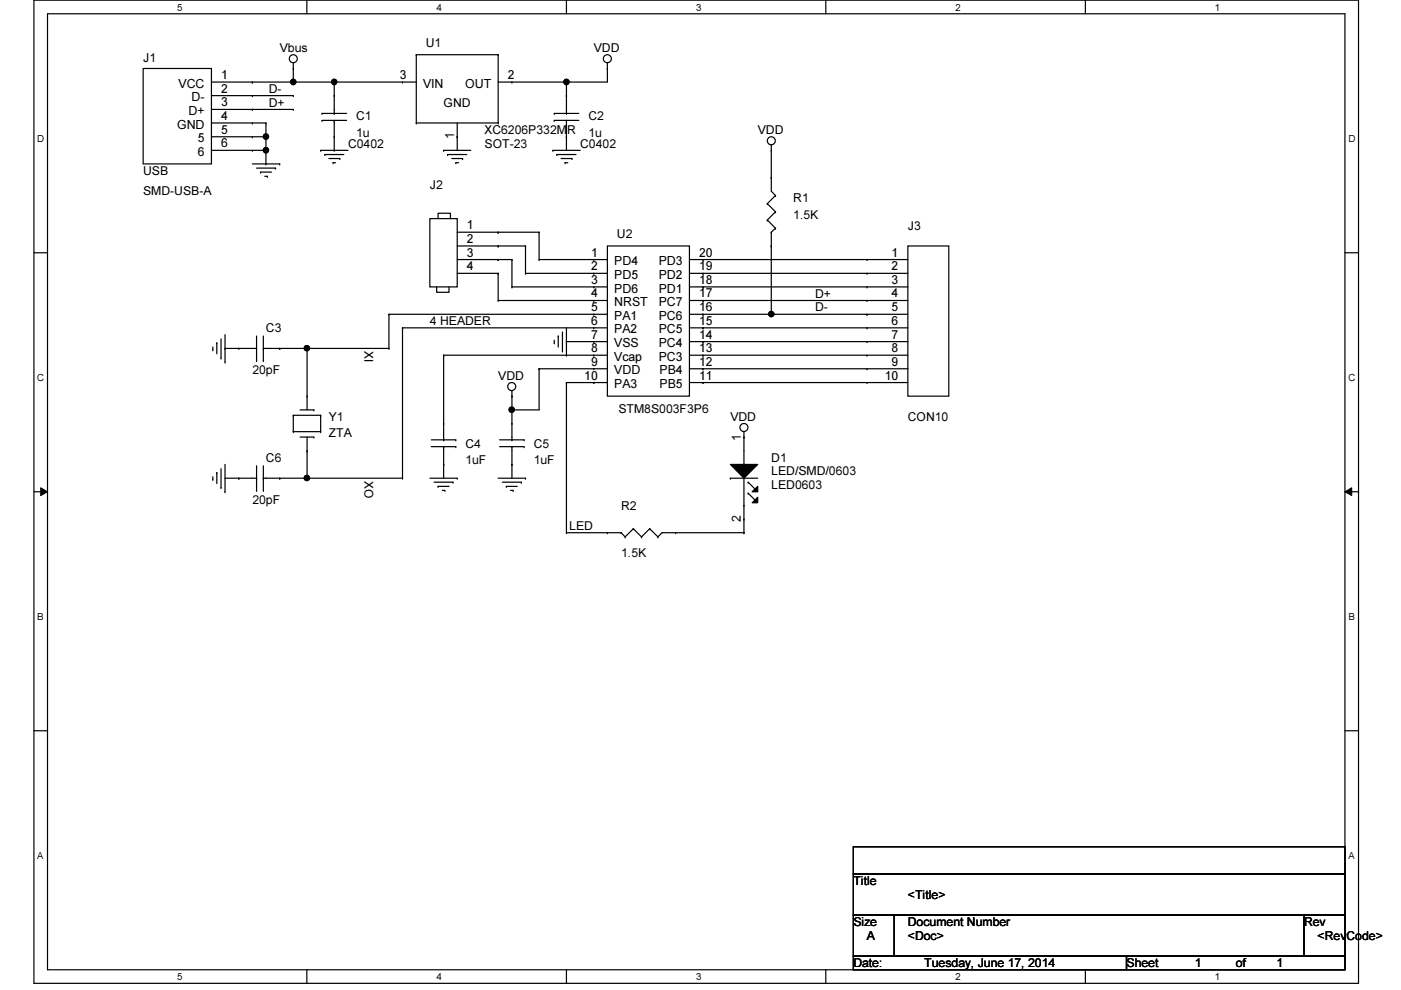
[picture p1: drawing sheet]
<svg xmlns="http://www.w3.org/2000/svg" width="297mm" height="210mm" viewBox="0 0 297 210" stroke-linecap="round" stroke-linejoin="round" font-family="sans-serif">
<path d="M7.2 0h280.8v208.5h-280.8zM10.1 2.9h275.1v202.7h-275.1z" fill="none" stroke="#000" stroke-width=".25"/>
<g fill="#fff">
<path d="M37.5 .3h1.2v2.4h-1.2z"/>
<path d="M37.5 205.9h1.2v2.3h-1.2z"/>
</g>
<path d="M65.1 0v2.9M65.1 205.6v2.9" fill="none" stroke="#000" stroke-width=".25"/>
<g fill="#fff">
<path d="M92.5 .3h1.2v2.4h-1.2z"/>
<path d="M92.5 205.9h1.2v2.3h-1.2z"/>
</g>
<path d="M120.1 0v2.9M120.1 205.6v2.9" fill="none" stroke="#000" stroke-width=".25"/>
<g fill="#fff">
<path d="M147.6 .3h1.1v2.4h-1.1z"/>
<path d="M147.6 205.9h1.1v2.3h-1.1z"/>
</g>
<path d="M175.1 0v2.9M175.1 205.6v2.9" fill="none" stroke="#000" stroke-width=".25"/>
<g fill="#fff">
<path d="M202.6 .3h1.1v2.4h-1.1z"/>
<path d="M202.6 205.9h1.1v2.3h-1.1z"/>
</g>
<path d="M230.1 0v2.9M230.1 205.6v2.9" fill="none" stroke="#000" stroke-width=".25"/>
<g fill="#fff">
<path d="M257.6 .3h1.1v2.4h-1.1z"/>
<path d="M257.6 205.9h1.1v2.3h-1.1z"/>
<path d="M7.9 28.2h1.5v2.4h-1.5z"/>
<path d="M285.9 28.2h1.5v2.4h-1.5z"/>
<path d="M7.9 78.9h1.5v2.3h-1.5z"/>
<path d="M285.9 78.9h1.5v2.3h-1.5z"/>
</g>
<path d="M7.2 53.6h2.9M285.2 53.6h2.8" fill="none" stroke="#000" stroke-width=".25"/>
<g fill="#fff">
<path d="M7.9 129.6h1.4v2.3h-1.4z"/>
<path d="M285.9 129.6h1.3v2.3h-1.3z"/>
</g>
<path d="M7.2 104.3h2.9M285.2 104.3h2.8" fill="none" stroke="#000" stroke-width=".25"/>
<path d="M8.6 103.4l1.5 .9-1.5 .8zM285.2 104.3l1.4-.9v1.7z" fill="#000"/>
<path d="M8.6 103.4l1.5 .9-1.5 .8zM285.2 104.3l1.4-.9v1.7z" fill="none" stroke="#000" stroke-width=".21"/>
<g fill="#fff">
<path d="M7.9 180.3h1.4v2.3h-1.4z"/>
<path d="M285.9 180.3h1.3v2.3h-1.3z"/>
</g>
<g fill="none" stroke="#000" stroke-width=".25">
<path d="M30.3 14.5h14.5v20.3h-14.5zM44.8 17.4h43.5M53.5 17.4h.1M62.2 17.4h.1M62.2 14.5h.1M62.2 13.3v4.1M70.9 17.4h.1M70.9 17.4v6.6M85.3 17.4h.1M88.3 11.6h.1M88.3 11.6v14.5M88.3 11.6h17.3"/>
<path d="M105.6 11.6h.1M105.6 11.6v14.5M108.5 17.4h.1M120.1 17.4h.1M120.1 17.4v6.6M128.8 14.5h.1M128.8 13.3v4.1h-23.2M44.8 26.1h11.6M44.8 29h11.6M44.8 31.9h11.6M44.8 20.3h17.4M44.8 23.2h17.4"/>
<path d="M53.5 23.2h.1M53.5 20.3h.1M53.5 26.1h.1M53.5 29h.1M53.5 31.9h.1M53.5 34.8h5.8M54.4 35.6h4M55.2 36.5h.1M55.2 36.5h2.4M56.1 37.4h.6M56.4 26.1h.1M56.4 29h.1"/>
<path d="M56.4 31.9h.1M56.4 34.8h.1M56.4 26.1v8.7M56.7 37.4h.1M58.4 35.6h.1M59.3 34.8h.1M62.2 20.3h.1M62.2 23.2h.1M68 31.9h.1M68 31.9h5.8M68.3 24h.1M68.3 25.5h.1"/>
<path d="M68.3 24h5.2M68.3 25.5h5.2M68.9 32.8h.1M68.9 32.8h4M69.7 33.6h2.3M70.6 34.5h.1M70.6 34.5h.6M70.9 31.9h.1M70.9 25.5h.1M70.9 24h.1M70.9 29h.1M70.9 20.3h.1"/>
<path d="M70.9 25.5v6.4M72 33.6h.1M88.3 26.1h.1M88.3 26.1h17.3M94.1 31.9h.1M94.1 31.9h5.7M94.9 32.8h.1M94.9 32.8h4.1M95.8 33.6h2.3M96.6 34.5h.1M96.6 34.5h.6M96.9 29h.1"/>
<path d="M96.9 26.1v5.8M98.1 33.6h.1M105.6 26.1h.1M117.2 31.9h.1M117.2 31.9h5.8M117.5 24h.1M117.5 25.5h.1M117.5 24h5.2M117.5 25.5h5.2M118.1 32.8h.1M118.1 32.8h4M119 33.6h2.3"/>
<path d="M119.8 34.5h.1M119.8 34.5h.6M120.1 29h.1M120.1 20.3h.1M120.1 25.5h.1M120.1 24h.1M120.1 25.5v6.4M121.3 33.6h.1M163.5 37.7h.1M163.5 31.9h.1M163.5 30.7v9.9l.9 .8M91.1 46.4h5.8v14.4h-5.8z"/>
<path d="M92.9 46.4v-1.2h2.6v1.2M96.9 55h11.6M96.9 58h8.7M96.9 49.2h17.4M96.9 52.2h14.5M105.6 49.2h.1M105.6 52.2h.1M105.6 55h.1M105.6 58h.1M105.6 58v5.7M108.5 55h.1M108.5 55v5.8"/>
<path d="M111.4 52.2h.1M111.4 58h.1M111.4 58h17.4M111.4 52.2v5.8M114.3 49.2h.1M114.3 55h.1M114.3 49.2v5.8M114.3 55h14.5M125.9 55h.1M125.9 58h.1M128.8 52.2h17.4v31.8h-17.4zM146.2 55h46.3"/>
<path d="M146.2 58h46.3M149.1 55h.1M149.1 58h.1M162.7 43.2h.1M162.7 46.7h.1M162.7 43.2l1.7 1.7M162.7 46.7l1.7 1.7M163.5 52.2h.1M163.5 49.2h.1M163.5 49.2v17.4M164.4 41.4h.1M164.4 44.9h.1"/>
<path d="M164.4 48.4h.1M164.4 41.4l-1.7 1.8M164.4 44.9l-1.7 1.8M164.4 48.4l-.9 .8M183.8 55h.1M183.8 58h.1M192.5 52.2h8.7v31.8h-8.7zM45.1 74.2h.1M45.1 73.6v.6M46 72.7h.1M46 72.7v2.3M46.9 75.9h.1"/>
<path d="M46.9 71.8v4.1M47.7 73.9h.1M47.7 76.8h.1M47.7 73.9h6.7M47.7 71v5.8M50.6 73.9h.1M54.4 76.5h.1M54.4 73.9h.1M54.4 71.2v5.3M55.8 73.9h.1M55.8 76.5h.1M55.8 73.9h26.7"/>
<path d="M55.8 71.2v5.3M59.3 73.9h.1M65.1 73.9h.1M65.1 73.9v13M82.5 66.6h.1M82.5 73.9h.1M82.5 66.6h46.3M82.5 66.6v7.3M85.3 69.5h.1M85.3 69.5v31.9M85.3 69.5h43.5M92.6 60.8v1.2h2.6v-1.2"/>
<path d="M94.1 75.3h.1M94.1 75.3h34.7M94.1 75.3v18M105.6 63.7h.1M105.6 63.7h23.2M108.5 60.8h.1M108.5 60.8h20.3M114.3 78.2h.1M114.3 78.2v8.7h-5.8M114.3 78.2h14.5M117.5 72.7h.1M117.5 72.1v.6"/>
<path d="M118.4 71.2h.1M118.4 71.2v2.4M119.2 74.4h.1M119.2 70.4v4M120.1 72.4h.1M120.1 75.3h.1M120.1 72.4h8.7M120.1 69.5v5.8M125.9 60.8h.1M125.9 63.7h.1M125.9 66.6h.1M125.9 69.5h.1"/>
<path d="M125.9 72.4h.1M125.9 75.3h.1M125.9 78.2h.1M146.2 66.6h46.3M146.2 69.5h46.3M146.2 75.3h46.3M146.2 63.7h46.3M146.2 78.2h46.3M146.2 72.4h46.3M146.2 60.8h46.3M149.1 66.6h.1M149.1 63.7h.1"/>
<path d="M149.1 60.8h.1M149.1 69.5h.1M149.1 72.4h.1M149.1 75.3h.1M149.1 78.2h.1M183.8 66.6h.1M183.8 60.8h.1M183.8 63.7h.1M183.8 69.5h.1M183.8 72.4h.1M183.8 75.3h.1M183.8 78.2h.1"/>
<path d="M46.9 99.4v4M47.7 98.5v5.8M54.4 98.8v5.2M55.8 98.8v5.2M62.2 88.1h.1M62.2 91.5h.1M62.2 88.1v3.4M62.2 91.5h5.8M62.2 88.1h5.8M63.6 86.9h2.9M63.6 92.7h2.9M65.1 95.6h.1"/>
<path d="M65.1 84h.1M65.1 92.7v8.7M66.5 92.7h.1M66.5 86.9h.1M68 91.5h.1M68 88.1h.1M68 88.1v3.4M91.4 94.7h5.2M91.4 93.3h5.2M94.1 98.5h.1M94.1 93.3h.1M94.1 94.7h.1"/>
<path d="M94.1 89.8h.1M94.1 94.7v6.7M96.6 94.7h.1M96.6 93.3h.1M105.9 94.7h5.2M105.9 93.3h5.2M108.5 86.9h.1M108.5 84h.1M108.5 98.5h.1M108.5 93.3h.1M108.5 94.7h.1M108.5 89.8h.1"/>
<path d="M108.5 82.8v10.5M108.5 94.7v6.7M111.1 94.7h.1M111.1 93.3h.1M120.1 81.1h.1M120.1 81.1v31.8M120.1 81.1h8.7M125.9 81.1h.1M146.2 81.1h46.3M149.1 81.1h.1M154.9 98.5h5.8l-3 2.9zM157.7 92.7h.1"/>
<path d="M157.7 98.5h.1M157.7 91.5v7M183.8 81.1h.1M45.1 101.6h.1M45.1 101.1v.5M46 100.2h.1M46 100.2v2.3M46.9 103.4h.1M47.7 104.3h.1M47.7 101.4h6.7M50.6 101.4h.1M54.4 104h.1"/>
<path d="M54.4 101.4h.1M55.8 101.4h.1M55.8 104h.1M55.8 101.4h29.5M59.3 101.4h.1M85.3 101.4h.1M91.1 101.4h5.8M92 102.2h4.1M92.9 103.1h.1M92.9 103.1h2.3M93.8 104h.5M94.3 104h.1"/>
<path d="M96.1 102.2h.1M96.9 101.4h.1M105.6 101.4h5.8M106.5 102.2h4M107.4 103.1h.1M107.4 103.1h2.3M108.2 104h.6M108.8 104h.1M110.5 102.2h.1M111.4 101.4h.1M120.1 112.9h.1M120.1 112.9h11.6"/>
<path d="M128.8 112.9h.1M131.7 112.9h.1M131.7 112.9l.8 .9M132.5 113.8h.1M134.3 112.1h.1M134.3 112.1l1.7 1.7M134.3 112.1l-1.8 1.7M136 113.8h.1M137.7 112.1h.1M137.7 112.1l1.8 1.7M137.7 112.1l-1.7 1.7M139.5 113.8h.1"/>
<path d="M143.3 112.9h.1M154.9 101.4h.1M154.9 101.4h5.8M157.7 112.9h.1M157.7 107.1h.1M157.7 110.1h.1M157.7 112.9h-17.3l-.9 .9M157.7 101.4v11.5M158.6 102.2h.1M158.6 104.6h.1M158.6 102.2l1.5 1.5M158.6 104.6l1.5 1.4"/>
<path d="M159.5 104.3l1.2-1.2v1.2zM159.5 106.6l1.2-1.2v1.2zM7.2 154.9h2.9M285.2 154.9h2.8M180.9 179.5h104.3v5.8h-104.3zM180.9 185.3h104.3v8.7h-104.3zM180.9 194h8.7v8.7h-8.7zM189.6 194h86.9v8.7h-86.9zM276.5 194h8.7v8.7h-8.7zM180.9 202.7h57.9v2.9h-57.9zM238.8 202.7h46.4v2.9h-46.4z"/>
<circle cx="62.2" cy="17.4" r=".56"/>
<circle cx="62.2" cy="12.4" r=".85"/>
<circle cx="70.8" cy="17.4" r=".56"/>
<circle cx="120.1" cy="17.4" r=".56"/>
<circle cx="128.8" cy="12.4" r=".85"/>
<circle cx="56.4" cy="31.9" r=".56"/>
<circle cx="56.4" cy="29" r=".56"/>
<circle cx="163.5" cy="29.8" r=".85"/>
<circle cx="65.1" cy="73.8" r=".56"/>
<circle cx="163.5" cy="66.6" r=".56"/>
<circle cx="108.5" cy="86.9" r=".56"/>
<circle cx="108.5" cy="82" r=".85"/>
<circle cx="157.7" cy="90.6" r=".85"/>
<circle cx="65.1" cy="101.3" r=".56"/>
</g>
<g fill="#000">
<path d="M154.9 98.5h5.8l-3 2.9zM159.5 104.3l1.2-1.2v1.2zM159.5 106.6l1.2-1.2v1.2z"/>
<circle cx="62.2" cy="17.4" r=".56"/>
<circle cx="70.8" cy="17.4" r=".56"/>
<circle cx="120.1" cy="17.4" r=".56"/>
<circle cx="56.4" cy="31.9" r=".56"/>
<circle cx="56.4" cy="29" r=".56"/>
<circle cx="65.1" cy="73.8" r=".56"/>
<circle cx="163.5" cy="66.6" r=".56"/>
<circle cx="108.5" cy="86.9" r=".56"/>
<circle cx="65.1" cy="101.3" r=".56"/>
</g>
<g font-size="2.6">
<text x="59.3" y="11">Vbus</text>
<text x="90.3" y="9.9">U1</text>
<text x="125.9" y="11">VDD</text>
<text x="30.3" y="13.1">J1</text>
<text x="46.9" y="16.8">1</text>
<text x="84.8" y="16.8">3</text>
<text x="107.7" y="16.8">2</text>
<text x="37.8" y="18.6">VCC</text>
<text x="40.6" y="21.5">D-</text>
<text x="46.9" y="19.6">2</text>
<text x="46.9" y="22.6">3</text>
<text x="57" y="19.7">D-</text>
<text x="57" y="22.6">D+</text>
<text x="89.7" y="18.6">VIN</text>
<text x="94.1" y="22.6">GND</text>
<text x="98.6" y="18.6">OUT</text>
<text x="37.5" y="27.3">GND</text>
<text x="40" y="24.4">D+</text>
<text x="46.9" y="28.4">5</text>
<text x="46.9" y="25.4">4</text>
<text x="75.5" y="25.5">C1</text>
<text x="75.5" y="29">1u</text>
<text x="96.3" y="29.5" transform="rotate(-90 96.3 29.5)">1</text>
<text x="102.7" y="28.4">XC6206P332MR</text>
<text x="124.8" y="25.5">C2</text>
<text x="124.8" y="29">1u</text>
<text x="160.7" y="28.4">VDD</text>
<text x="41.9" y="30.2">5</text>
<text x="41.9" y="33.1">6</text>
<text x="46.9" y="31.2">6</text>
<text x="73.8" y="31.3">C0402</text>
<text x="102.7" y="31.3">SOT-23</text>
<text x="123" y="31.3">C0402</text>
<text x="30.3" y="37.1">USB</text>
<text x="30.3" y="41.4">SMD-USB-A</text>
<text x="91.1" y="40">J2</text>
<text x="168.2" y="42.9">R1</text>
<text x="168.2" y="46.4">1.5K</text>
<text x="99" y="48.6">1</text>
<text x="99" y="51.5">2</text>
<text x="130.8" y="50.4">U2</text>
<text x="192.5" y="48.7">J3</text>
<text x="99" y="54.4">3</text>
<text x="99" y="57.3">4</text>
<text x="125.3" y="54.4">1</text>
<text x="125.3" y="57.3">2</text>
<text x="130.2" y="56.2">PD4</text>
<text x="130.2" y="59.1">PD5</text>
<text x="139.7" y="56.2">PD3</text>
<text x="139.7" y="59.1">PD2</text>
<text x="148.2" y="54.4">20</text>
<text x="148.2" y="57.3">19</text>
<text x="189" y="54.4">1</text>
<text x="189" y="57.3">2</text>
<text x="125.3" y="60.2">3</text>
<text x="125.3" y="63.1">4</text>
<text x="125.3" y="66">5</text>
<text x="130.2" y="62">PD6</text>
<text x="130.2" y="64.9">NRST</text>
<text x="139.7" y="62">PD1</text>
<text x="139.7" y="64.9">PC7</text>
<text x="148.2" y="60.2">18</text>
<text x="148.2" y="63.1">17</text>
<text x="148.2" y="66">16</text>
<text x="172.8" y="63.1">D+</text>
<text x="189" y="60.2">3</text>
<text x="189" y="63.1">4</text>
<text x="189" y="66">5</text>
<text x="56.4" y="70.4">C3</text>
<text x="91.1" y="69">4 HEADER</text>
<text x="125.3" y="68.9">6</text>
<text x="125.3" y="71.8">7</text>
<text x="130.2" y="67.8">PA1</text>
<text x="130.2" y="70.7">PA2</text>
<text x="139.7" y="67.8">PC6</text>
<text x="139.7" y="70.7">PC5</text>
<text x="148.2" y="68.9">15</text>
<text x="148.2" y="71.8">14</text>
<text x="172.8" y="66">D-</text>
<text x="189" y="68.9">6</text>
<text x="189" y="71.8">7</text>
<text x="77.3" y="74.5" transform="rotate(90 77.3 74.5)">XI</text>
<text x="125.3" y="74.7">8</text>
<text x="125.3" y="77.6">9</text>
<text x="130.2" y="73.6">VSS</text>
<text x="130.2" y="76.5">Vcap</text>
<text x="139.7" y="73.6">PC4</text>
<text x="139.7" y="76.5">PC3</text>
<text x="148.2" y="74.7">13</text>
<text x="148.2" y="77.6">12</text>
<text x="189" y="74.7">8</text>
<text x="189" y="77.6">9</text>
<text x="53.5" y="79.4">20pF</text>
<text x="105.6" y="80.5">VDD</text>
<text x="123.9" y="80.5">10</text>
<text x="130.2" y="79.4">VDD</text>
<text x="130.2" y="82.3">PA3</text>
<text x="139.8" y="79.4">PB4</text>
<text x="139.8" y="82.3">PB5</text>
<text x="148.2" y="80.5">11</text>
<text x="187.6" y="80.5">10</text>
<text x="69.7" y="89.2">Y1</text>
<text x="131.1" y="87.5">STM8S003F3P6</text>
<text x="154.9" y="89.2">VDD</text>
<text x="192.5" y="89.2">CON10</text>
<text x="69.7" y="92.7">ZTA</text>
<text x="98.7" y="95">C4</text>
<text x="113.2" y="95">C5</text>
<text x="157.1" y="93.6" transform="rotate(-90 157.1 93.6)">1</text>
<text x="56.4" y="97.9">C6</text>
<text x="77.3" y="102" transform="rotate(90 77.3 102)">XO</text>
<text x="98.7" y="98.5">1uF</text>
<text x="113.2" y="98.5">1uF</text>
<text x="163.5" y="97.9">D1</text>
<text x="163.5" y="100.8">LED/SMD/0603</text>
<text x="53.5" y="106.9">20pF</text>
<text x="163.5" y="103.7">LED0603</text>
<text x="120.7" y="112.4">LED</text>
<text x="131.7" y="108">R2</text>
<text x="157.1" y="110.6" transform="rotate(-90 157.1 110.6)">2</text>
<text x="131.7" y="118.2">1.5K</text>
<text x="180.9" y="187.7">Title</text>
<text x="192.5" y="190.6">&lt;Title&gt;</text>
<text x="180.9" y="196.3">Size</text>
<text x="192.5" y="196.3">Document Number</text>
<text x="276.5" y="196.3">Rev</text>
<text x="183.8" y="199.3">A</text>
<text x="192.5" y="199.3">&lt;Doc&gt;</text>
<text x="279.4" y="199.3">&lt;RevCode&gt;</text>
<text x="180.9" y="205.1">Date:</text>
<text x="196" y="205.1">Tuesday, June 17, 2014</text>
<text x="238.8" y="205.1">Sheet</text>
<text x="253.3" y="205.1">1</text>
<text x="262" y="205.1">of</text>
<text x="270.7" y="205.1">1</text>
</g>
<g font-size="2.1">
<text x="37.5" y="2.2">5</text>
<text x="92.5" y="2.2">4</text>
<text x="147.6" y="2.2">3</text>
<text x="202.6" y="2.2">2</text>
<text x="257.6" y="2.2">1</text>
<text x="7.9" y="30.1">D</text>
<text x="285.9" y="30.1">D</text>
<text x="7.9" y="80.8">C</text>
<text x="285.9" y="80.8">C</text>
<text x="7.9" y="131.5">B</text>
<text x="285.9" y="131.5">B</text>
<text x="7.9" y="182.2">A</text>
<text x="285.9" y="182.2">A</text>
<text x="37.5" y="207.8">5</text>
<text x="92.5" y="207.8">4</text>
<text x="147.6" y="207.8">3</text>
<text x="202.6" y="207.8">2</text>
<text x="257.6" y="207.8">1</text>
</g>
</svg>
